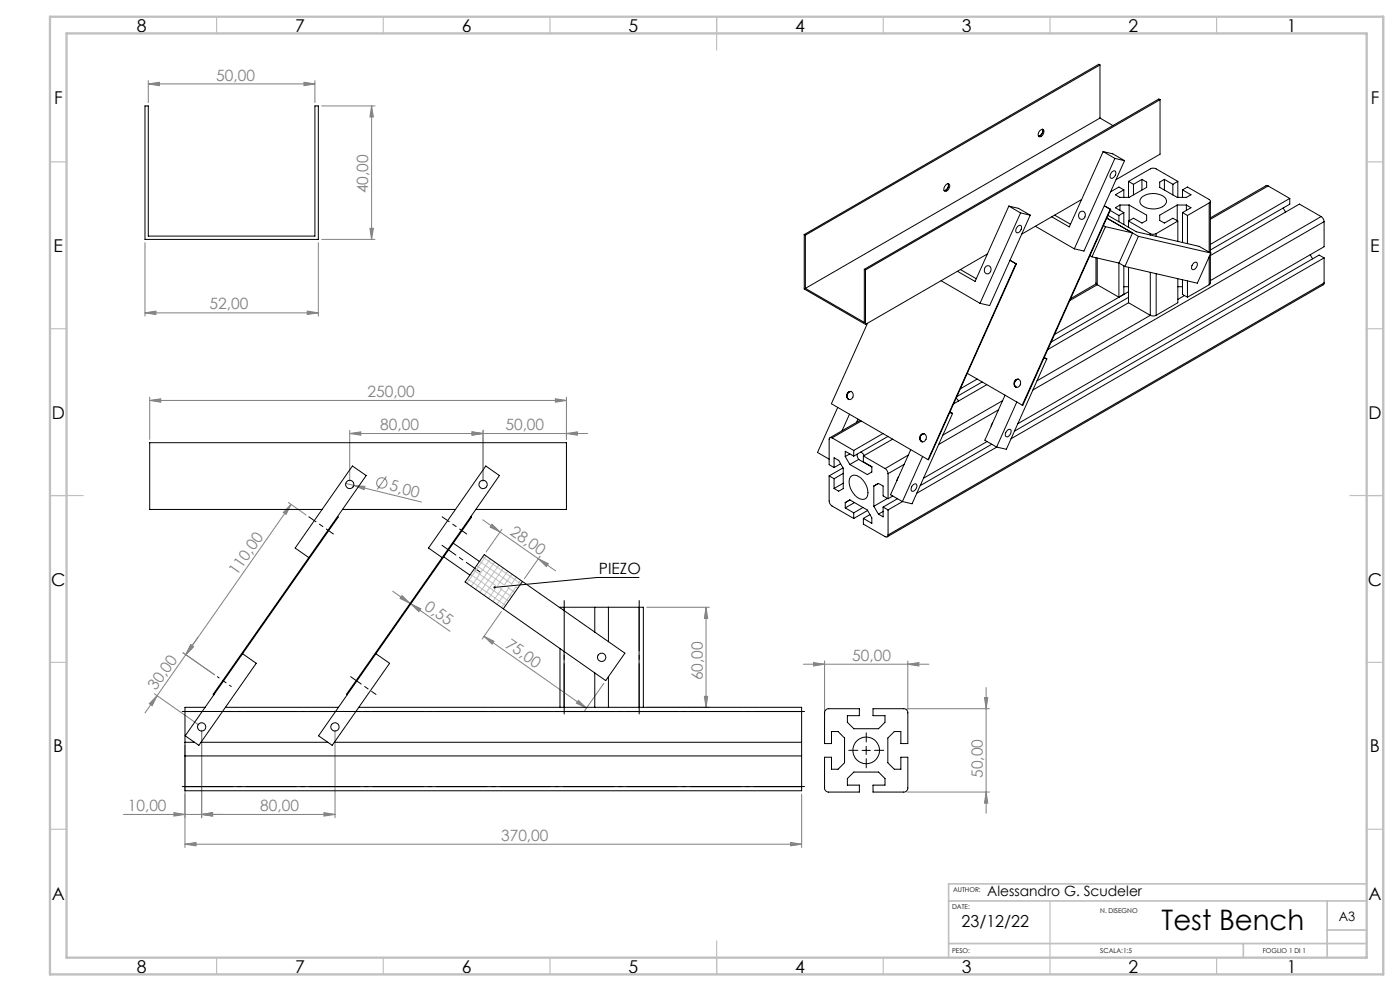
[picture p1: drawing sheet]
<svg xmlns="http://www.w3.org/2000/svg" width="420mm" height="297mm" viewBox="0 0 420 297" stroke-linecap="round" stroke-linejoin="round" font-family="sans-serif">
<g fill="none" stroke="#808080" stroke-width=".3">
<path d="M44.5 25.1l3.3-.4v1zM44.5 24.2v6.6M44.5 25.1h50M91.2 24.7l3.3 .4-3.3 .6zM94.5 24.2v6.6M96.5 31.7h16M111.5 31.7l.5 3.4h-1zM111.5 31.7v40.1M43.5 72.7v22.1M95.5 72.7v22.1M96.5 71.8h16M111 68.4h1l-.5 3.4z"/>
<path d="M43.5 93.8l3.3-.6v1.1zM43.5 93.8h52M92.2 93.2l3.3 .6-3.3 .5zM44.9 119v12.7M166.6 119.5l3.3 .5-3.3 .5zM169.9 119v12.7M44.9 120l3.3-.5v1zM44.9 120h125M104.9 129.9l3.3-.5v1zM104.9 128.9v15.3M104.9 129.9h71.4M141.6 129.4l3.3 .5-3.3 .5z"/>
<path d="M144.9 128.9v15.3M169.9 129.9l3.3-.5v1zM86.5 150.6l5.3 3.7M87.3 151.2l-31.5 45M87.3 151.2l-1.5 3-.8-.6zM103.7 144.9l22.7 5.6M106.2 145.5l3.3 .3-.3 1zM115.9 142.8l-2.7 3.9M144.8 155.8l5.2 3.7M147.6 157.1l2.4 2.4-3-1.5zM150 159.5l11.5 8M150.6 158.6l-4.8 6.8"/>
<path d="M117.8 177.2l5.2 3.6M120.6 178.5l2.4 2.3-3-1.5zM161.5 167.5l3 1.4-.6 .9zM161.5 167.5l5.2 3.6M162.1 166.6l-4.8 6.9M54.9 195.6l9.5 6.6M55.7 196.2l-8.6 12.3M57.2 193.2l.8 .6-2.3 2.4zM57.3 193.2l.8 .6-2.3 2.4zM59.4 191l-3.7 5.2M123 180.8l.3 .2M123.3 181l3 1.5-.6 .8z"/>
<path d="M123.3 181l11.7 8.2M145.2 190.7l3 1.5-.6 .8zM145.2 190.7l30.7 21.5M150.4 183.3l-5.8 8.2M194 182h18.8M211.8 182l.5 3.3h-1zM211.8 182v30M241 199.1h37.7M244.1 198.6l3.3 .5-3.3 .5zM247.4 198.1v17.9M272.3 199.1l3.4-.5v1zM272.3 198.1v14.6"/>
<path d="M46.3 207.9l13.4 9.4M47.1 208.5l-1.5 3-.8-.6zM47.1 208.5l-3.6 5.2M60.5 218.9v26.2M100.5 218.9v26.2M173.5 209.9l2.4 2.3-3-1.5zM181.2 204.8l-5.8 8.2M194 212h18.8M211.3 208.7h1l-.5 3.3zM272.1 212.4h24.7M295.3 209.1h1l-.5 3.3zM295.8 206.1v37.6"/>
<path d="M55.5 223.4v30.6M240.5 238v16M272.1 237.4h24.7M295.8 237.4l.5 3.3h-1zM37 244.1h63.5M52.2 243.6l3.3 .5-3.3 .5zM55.5 253l3.3-.5v1zM55.5 253h185M60.5 244.1l3.3-.5v1zM97.2 243.6l3.3 .5-3.3 .5zM237.2 252.5l3.3 .5-3.3 .5z"/>
<circle cx="114.5" cy="144.7" r="1.56"/>
</g>
<path d="M105.2 202.8l1.9 1.3M257.4 224.9h-2.8M259.9 222.4v-2.8M259.9 227.4v2.7M262.4 224.9h2.7" fill="none" stroke="#000" stroke-width=".3" stroke-dasharray="15.2 1.3 1.3 1.3"/>
<path d="M53.5 213.2h189M53.5 235.7h189" fill="none" stroke="#000" stroke-width=".3" stroke-dasharray="15.2 1.3 1.3 1.3" stroke-dashoffset="-1.2"/>
<path d="M132.6 163.4l11.5 8.1" fill="none" stroke="#000" stroke-width=".3" stroke-dasharray="15.2 1.3 1.3 1.3" stroke-dashoffset="10.1"/>
<path d="M65.2 202.8l4.2 2.9" fill="none" stroke="#000" stroke-width=".3" stroke-dasharray="15.2 1.3 1.3 1.3" stroke-dashoffset="14.6"/>
<path d="M169.3 180v34M191.8 180v34" fill="none" stroke="#000" stroke-width=".3" stroke-dasharray="15.2 1.3 1.3 1.3" stroke-dashoffset=".1"/>
<path d="M92.7 154.9l7.3 5.1M132.7 154.9l7.3 5.1" fill="none" stroke="#000" stroke-width=".3" stroke-dasharray="15.2 1.3 1.3 1.3" stroke-dashoffset="12.6"/>
<path d="M112.8 208.1l-5.7-4" fill="none" stroke="#000" stroke-width=".3" stroke-dasharray="15.2 1.3 1.3 1.3" stroke-dashoffset="13.6"/>
<path d="M191.7 173.1h-12.5l-30.8 2.9M258.6 224.9h2.5M259.9 223.7v2.4" fill="none" stroke="#000" stroke-width=".3"/>
<g fill="none" stroke="#c0c0c0" stroke-width=".3">
<path d="M140.2 173.4l11.5 8.1M141.1 172.1l11.5 8.1M142.1 170.8l6.6 4.7M143 169.5l8.2 5.8M143.9 168.2l9.7 6.8M144.8 166.9l11.2 7.9M145.8 166.6l-5.7 8.2M147.1 167.5l-5.7 8.2M148.4 168.4l-5.7 8.2M148.5 176.5l-2 2.8M149.7 169.3l-5.7 8.2M150 176.4l3.5 2.5"/>
<path d="M150.6 176.3l-2.8 4M151 170.2l-5.7 8.2M152.3 171.2l-3 4.2M152.4 176.1l2 1.4M152.7 176.1l-3.5 5M153.6 172l-2.2 3.3M154.8 175.9l-4.3 6.2M154.9 175.9l.4 .3M154.9 173l-1.4 2M156.2 173.9l-.7 .9"/>
</g>
<g fill="none" stroke="#c0c0c0" stroke-width=".35">
<path d="M65 5v5M115 5v5M165 5v5M215 5v10M265 5v5M315 5v5M365 5v5M15 48.5h5M410 48.5h5M15 98.5h5M410 98.5h5M15 148.5h10"/>
<path d="M405 148.5h10M15 198.5h5M410 198.5h5M15 248.5h5M410 248.5h5M315 270v22M65 287v5M115 287v5M165 287v5M215 282v10M265 287v5M365 287v5"/>
</g>
<path d="M284.6 270h125.4M398.1 270v17M398.1 278.7h11.9M409.7 264.9h-125.1v22.1M284.6 282.8h125.4M373 282.8v4.2" fill="none" stroke="#c0c0c0" stroke-width=".5"/>
<path d="M15 5h400v287h-400zM20 10h390v277h-390z" fill="none" stroke="#c0c0c0" stroke-width=".7"/>
<path d="M148.2 175.8a.34 .34 0 0 1 .5 .1 .34 .34 0 0 1-.2 .5 .34 .34 0 0 1-.4-.3l.3-.1-.3 .1z" fill="#000"/>
<g fill="#808080">
<path d="M106.2 145.5l3.3 .3-.3 1z"/>
<path d="M141.6 129.4l3.3 .5-3.3 .5zM104.9 129.9l3.3-.5v1z"/>
<path d="M60.5 244.1l3.3-.5v1zM52.2 243.6l3.3 .5-3.3 .5zM272.3 199.1l3.4-.5v1zM244.1 198.6l3.3 .5-3.3 .5z"/>
<path d="M44.9 120l3.3-.5v1zM166.6 119.5l3.3 .5-3.3 .5zM141.6 129.4l3.3 .5-3.3 .5zM169.9 129.9l3.3-.5v1zM55.5 253l3.3-.5v1zM237.2 252.5l3.3 .5-3.3 .5zM43.5 93.8l3.3-.6v1.1zM92.2 93.2l3.3 .6-3.3 .5z"/>
<path d="M44.5 25.1l3.3-.4v1zM91.2 24.7l3.3 .4-3.3 .6z"/>
<path d="M47.1 208.5l-1.5 3-.8-.6zM57.2 193.2l.8 .6-2.3 2.4z"/>
<path d="M57.3 193.2l.8 .6-2.3 2.4zM87.3 151.2l-1.5 3-.8-.6z"/>
<path d="M211.8 182l.5 3.3h-1zM211.3 208.7h1l-.5 3.3zM111.5 31.7l.5 3.4h-1zM111 68.4h1l-.5 3.4zM295.3 209.1h1l-.5 3.3zM295.8 237.4l.5 3.3h-1z"/>
<path d="M147.6 157.1l2.4 2.4-3-1.5zM161.5 167.5l3 1.4-.6 .9zM145.2 190.7l3 1.5-.6 .8zM173.5 209.9l2.4 2.3-3-1.5z"/>
<path d="M120.6 178.5l2.4 2.3-3-1.5zM123.3 181l3 1.5-.6 .8z"/>
<path d="M60.5 244.1l3.3-.5v1zM97.2 243.6l3.3 .5-3.3 .5z"/>
</g>
<g fill="none" stroke="#000" stroke-width=".3">
<path d="M330 19.5l-88.4 51M330 19.5l-.4-.2-88.3 51M330 19.5v15.9M43.5 31.7h1v39.1h50v-39.1h1v40.1h-52zM312 39.1l.7-.4 .2 .1a1.43 1.43 0 0 1-1.2 2.2 1.26 1.26 0 0 1 .3-1.9zM312.7 38.7a1.59 1.59 0 0 1-1.2 2.1 1.63 1.63 0 0 0 1.2-2.1zM330 35.4l-88.4 51M330 35.4l3.9 2.2M348 29.9l-88.4 51M348 29.9l-.3-.2-88.4 51M348 29.9v16.3l-13.2 7.6M283.7 55.5l.3-.3 .7-.1a1.43 1.43 0 0 1-1.3 2.2 1.2 1.2 0 0 1 .3-1.8z"/>
<path d="M284.4 55.1a1.63 1.63 0 0 1-1.2 2 1.62 1.62 0 0 0 1.2-2zM324.5 59.8l-18 10.4M330.9 45.4l3.6 2.1M330.9 45.4l2.9 .7 3.6 2.1M330.9 45.4l-10.1 22.6-5.3-3M333.7 51.4l.7-.2a1.31 1.31 0 0 1 .1 1.5 1.31 1.31 0 0 1-1.4 .6 1.59 1.59 0 0 1 .6-1.9zM334.5 47.5l2.9 .7M334.5 47.5l-12.2 27.1M337.1 56.9l-1.4-.8-2.5 1.4M337.1 56.9v2.3M337.4 48.2l-12.2 27-2.9-.6M338.6 54.4l7.1-4 1.2 .2 6.4 3.8"/>
<path d="M338.6 54.4l1.4 .8M338.6 54.4v4.8M340 55.2v3.2M342.4 59.3a5.4 5.4 0 0 1 7.4 .3 2.01 2.01 0 0 1-1.7 2.7 5.8 5.8 0 0 1-5.8-1.1 1.46 1.46 0 0 1 .1-1.9zM342.6 53.8l-2.6 1.4M342.6 53.8l1.4 .8v1.6l-5.3 3h-2.7l-1.4-.8 2.5-1.5M342.6 53.8v3.1M349.3 53.8l-1.4 .8v1.6l5.3 3h2.7l1.4-.8-2.5-1.5M349.3 53.8l2.6 1.4M349.3 53.8v3.1M351.9 55.2v3.2M353.3 54.4l-1.4 .8"/>
<path d="M353.3 54.4v4.8M354.8 56.9l1.4-.8 6.6 3.7a.55 .55 0 0 1 .3 .5 .55 .55 0 0 1-.3 .5M354.8 56.9v2.3M380.4 55.7h-.6l-16.7 9.6M380.4 55.7l6.5 3.8M380.4 55.7l-17.3 10M386.9 59.5l-23.8 13.7M386.9 59.5v1.7l-23.8 13.7M241.3 70.3l.3 .2M241.3 70.3v16.3l18.3 10.6M241.6 70.5v15.9M295.7 79.9a1.09 1.09 0 0 1 1.6 .3 1.09 1.09 0 0 1-.4 1.5 1.04 1.04 0 0 1-1.4 .1 1.04 1.04 0 0 1-.1-1.5z"/>
<path d="M296.2 76.1l-36.6 21.1M302.6 61.8l3.6 2M302.6 61.8l2.9 .6 3.6 2.1M302.6 61.8l-10.1 22.5-5.3-3M304.8 79.1l-26.4 58.7M304.8 79.1h.1M304.8 79.1l-1.8-1.1 1.9 1.1M304.9 79.1l-26.5 58.7M305.4 67.7l.7-.2a1.41 1.41 0 0 1-1 2.3 1.3 1.3 0 0 1 .3-2.1zM306.2 63.8l2.9 .7M306.2 63.8l-12.2 27.1M309.1 64.5l-12.2 27.1-2.9-.7"/>
<path d="M310.6 67.8l11.7 6.8M316.4 64.5l4.7 2.7M324 63.6a1.12 1.12 0 0 1 1.6 .3 1.12 1.12 0 0 1-.4 1.5 1.12 1.12 0 0 1-1.6-.2 1.12 1.12 0 0 1 .4-1.6zM327 76.6l.6 .4M327.6 77l8.1 1.8M328.8 77.3v7.5l.4 .5M329.2 77.3v8M331 67.6l.6 .3M331.3 61.7l1.8 1M331.3 61.7l1.9 1.1M331.6 67.9l8.2 1.9-4.1 9M331.6 67.9l-4 9.1"/>
<path d="M332 65.4l9.5 5.4M332.4 64.6l8.5 4.9 18.8 4.3 3.6 2M333.1 63.1l2.6 1.5M333.1 62.7l-26.4 58.7M333.1 62.7l.1 .1M333.2 62.8l-26.4 58.7-.1-.1M335.7 64.6v1.9M335.7 78.8v10.3M335.7 78.8l1.8 1.1M336 61.5h2.7M336 61.5l-1.4 .8 2.5 1.4M336 61.5v1.5"/>
<path d="M337.1 63.7l-1.4 .9M337.1 63.7v3.6M337.1 79.7v8.5l-1.4 .9M338.6 66.2l6.5 3.8M338.6 66.2v1.9M338.7 61.5l5.3 3v1.6l-1.4 .7-2.6-1.4-1.4 .8M338.7 61.5v4.6M341.5 70.8l-4 9.1M341.5 70.8l21.8 5M345.1 70l.9 .2 .9-.2M345.1 70v.4M346.9 70v.8"/>
<path d="M353.2 61.5l-5.3 3v1.6l1.4 .7 2.6-1.4 1.4 .8M353.2 61.5h2.7M353.2 61.5v4.6M353.3 66.2l-6.4 3.8M353.3 66.2v6.2M354.8 63.7l1.4 .9M354.8 63.7v9M355.9 61.5l1.4 .8-2.5 1.4M355.9 61.5v1.5M356.2 64.6v8.4M358.2 78.8l.6-.2a1.31 1.31 0 0 1 .2 1.5 1.31 1.31 0 0 1-1.4 .6 1.59 1.59 0 0 1 .6-1.9zM362.8 60.8l-6.6 3.8"/>
<path d="M362.8 60.8v14.8M362.8 77v8.3M363.1 76.2v8.6l-.3 .5M363.1 60.3v15.5M363.3 75.8l-4.1 9.1-21.7-5M385 62.3l.7 1.3M393.1 76.3l.7 1.3M396.3 64.9l.8 .9 .1 .6M396.3 64.9l-6.5-3.7-26.7 15.4M396.3 64.9l-33.2 19.2M397.2 66.4v7.5l-91.9 53.1M397.2 77.3v7.5"/>
<path d="M397.2 77.3l-93.9 54.2M397.2 77.3l-1.5-.9-91.4 52.8M397.2 66.4l-87.3 50.5M259.3 80.7l.3 .2M259.3 80.7v15.9l-17.7-10.2M259.6 80.9v16.3M260.2 96.9l-10.8 24.1 29 16.8M282.3 84.1l11.7 6.8M288.1 80.8l4.8 2.7M328.9 85.1l-7.7 4.4M329.2 85.3l6.5 3.8M329.2 85.3l-8.2 4.8"/>
<path d="M337.1 85.9h1.5M338.6 80.1v10.6M338.6 90.7l6.5 3.8M338.6 90.7l-24.2 14M338.6 87.4l-22.2 12.8M338.6 89.1l-23.3 13.4M345.1 94.5l.9 .2 .9-.2M345.1 81.6v12.9M345.1 94.5l-34 19.6M346.9 82v12.5M353.3 83.5v7.2l-6.4 3.8M353.3 85.9h1.5"/>
<path d="M354.8 83.9v4.3l1.4 .9M355.4 88.6l-2.1 1.1M356.2 84.2v4.9M362.8 85.3l-6.6 3.8M397.2 84.8l-.1 .5-131 75.6M397.2 84.8l-130.8 75.5M254.4 117.6a1.11 1.11 0 0 1 1.5 .3 1.11 1.11 0 0 1-.3 1.5 1.11 1.11 0 0 1-1.6-.2 1.11 1.11 0 0 1 .4-1.6zM255.3 117.3a1.3 1.3 0 0 0-1.1 1 1.3 1.3 0 0 0 .6 1.5M286.8 119.3l.7 .9M290.2 111.9l16.5 9.5M293.2 113.6l-5.1 2.9M294.6 114.5l-7.5 4.3"/>
<path d="M296.1 115.3l-10 5.7M301.5 118.4l-6 13.5 3.5 2.1M304.6 113.9a1.09 1.09 0 0 1 1.5 .3 1.09 1.09 0 0 1-.3 1.5 1.02 1.02 0 0 1-1.5 .1 1.02 1.02 0 0 1 0-1.5zM305.5 113.7a1.3 1.3 0 0 0-1.2 1 1.3 1.3 0 0 0 .7 1.4M313.2 107.3l.8 .3M313.3 107.1l.7 .5M314 107.6l-12.1 27.1-2.9-.7M249.6 131.2a.55 .55 0 0 0-.6 0 .55 .55 0 0 0-.3 .6v7.5l1.5 .8M249.6 131.2l6.5 3.8M251.3 122.1l-6 13.5 3.4 2M252.2 139l-2 1.1M253.6 136.8l1.4 2.4"/>
<path d="M254.8 124.1l-2.2 5M255 136l-1.4 .8M256.1 135v1.7M256.1 136.7l-2.5-1.4v1.5M257.1 136.1l.5 1.6M257.4 125.6l-.4 1M257.6 137.7l3.9 2.3M257.6 137.7l-2.6 1.5M258 126l-9 5.2M258.2 135.5l1.1 1M258.4 126.2l-8.8 5M259 136.7v1.7l2.5 1.4v1.7l-1.3 .7-5.2-3"/>
<path d="M259 136.7l6.5 3.7M264.9 129.9l-8.8 5.1M266.4 130.8l-10.3 5.9M267.8 131.6l-8.8 5.1M271.3 139.2l-4.9 2.8M272.5 136.4l-7 4M273.2 134.8l-6 13.5 3.5 2M276.3 130.3a1.1 1.1 0 0 1 1.5 .2 1.1 1.1 0 0 1-.3 1.6 1.1 1.1 0 0 1-1.6-.2 1.1 1.1 0 0 1 .4-1.6zM276.8 136.8l-6.1 13.5M277.2 130a1.3 1.3 0 0 0-1.2 1 1.3 1.3 0 0 0 .7 1.4M284.9 123.7l.9 .2M285 123.4l.8 .5"/>
<path d="M285.8 123.9l-12.2 27.1-2.9-.7M296.1 132.3l-19.1 11M297.5 133.1l-21.5 12.5M297.8 126.7l-.4 1M299 134l-24 13.8M299.5 122.8l-17.9 10.4M300.8 120.1l-18 10.3M302 129.2a.87 .87 0 0 1 1.2-.4 1.6 1.6 0 0 1-1.2 2.1 .98 .98 0 0 1 0-1.7zM305 120.5l-6 13.5M96.6 152.7h-51.7v-20h125v20h-27.2M101.2 154.8l.3 .2-37.3 53.2M102.7 152.7h33.9"/>
<path d="M141.3 154.8l.2 .2-45.9 65.5 4.1 2.9 17.2-24.6-4.1-2.9M141.3 154.8l8.5-12.3-4.1-2.8-17.1 24.5 4 2.9M141.3 154.8l-37.3 53.3 .2 .1M248.7 142.6v7.7l.3 .7 .4 .5 6.7 3.9M248.7 142.6l1.5 .9M250.2 140.1v-2.9l1.4 .8 1.4 2.4v6l-1.4 .8-1.4-.8M250.2 143.5v2.9M252.9 140.2l-4.2 2.4M253 141.9l-2.8 1.6M253 144.8l-2.8 1.6M253.6 152.2v-1.6l1.4-.8 5.2 3.1 1.3 2.3v1.6l-2.5-1.4M253.6 152.2l2.5 1.5"/>
<path d="M255.1 142.9a2.19 2.19 0 0 1 3.2 .4 5.4 5.4 0 0 1 1.8 5.6 1.91 1.91 0 0 1-3 .1 5.4 5.4 0 0 1-2-6.1zM256.1 153.7v1.7M256.3 150.6l-2.7 1.6M258.9 152.1l-2.8 1.6M259 155.4v1.7l6.5 3.7a.54 .54 0 0 0 .7 .1 .54 .54 0 0 0 .2-.6M260.3 153l-4.2 2.4M261 154.2l-2 1.2M262.1 151.7l1.4 2.4M264.9 152v2.9l-1.4-.8M264.9 152l1.5 .8M264.9 153.3l-1.4 .8M265.5 140.4l.6 .7 .3 .9"/>
<path d="M266.2 149.4l-4.1 2.3M266.4 149.5l-1.5-.9v-2.9l-1.4-.8-1.4 .8v6M266.4 142v7.5M266.4 152.8v7.5M267.8 148.7l-1.4 .8M269.2 149.5l-4.3 2.5M269.5 143l-.4 1M270.8 150.3l-4.4 2.5M273.7 145.5a.85 .85 0 0 1 1.2-.4 1.38 1.38 0 0 1-.1 1.5 1.38 1.38 0 0 1-1.4 .5 1.51 1.51 0 0 1 .3-1.6zM92.6 167.1l-4.1-2.9 17.2-24.5 4.2 2.8-45.9 65.6 .2 .1M133.1 166.9l7.9 5.5M136 162.8l7.8 5.5"/>
<path d="M145.3 166.2l42.2 29.6-5.8 8.2-42.2-29.6zM156.7 174.3l-5.7 8.2M72.8 195.9l4.1 2.9-17.2 24.6-4.1-2.9 8.6-12.3M168 194.3v17.7M169.2 182l-1.2 .1M169.2 182h22.5M169.2 182v1M169.2 195.2v16.8M178.4 182v7.5M182.5 182v10.3M191.7 182h1.3v30M191.7 182v30"/>
<path d="M55.5 213.3v22.5M55.5 213.3h5.2M61.5 212h-6v1.3M66.8 213.3h33.8M67.6 212h33.9M106.8 213.3h133.7M107.6 212h60.4M168 212h1.2M169.2 212h22.5M178.4 201.7v10.3M182.5 202.8v9.2M191.7 212h1.3"/>
<path d="M193 212h47.5v1.3M240.5 213.3v22.5M247.7 212.8l.7-.4h9.4v2.1h-3.6v2l2 1.9h7.4l1.9-1.9v-2h-3.6v-2.1h9.2a1.21 1.21 0 0 1 1.2 1.2v9.2h-2v-3.6h-2l-2 2v7.4l2 1.9h2v-3.6h2v9.2a1.21 1.21 0 0 1-1.2 1.3h-9.2v-2.1h3.6v-2l-1.9-1.9h-7.4l-2 1.9v2h3.6v2.1h-9.2a1.21 1.21 0 0 1-1.2-1.3v-9.2h2v3.6h2l2-1.9v-7.4l-2-2h-2v3.6h-2v-9.4zM55.5 235.8v1.2h185v-1.2M55.5 222.5h2.8M55.5 235.8h185M55.5 226.6h185M60.3 222.5h38.1M100.3 222.5h140.2"/>
<circle cx="104.9" cy="145.2" r="1.25"/>
<circle cx="144.9" cy="145.2" r="1.26"/>
<circle cx="180.5" cy="197" r="1.26"/>
<circle cx="60.5" cy="217.9" r="1.25"/>
<circle cx="100.5" cy="217.9" r="1.25"/>
<circle cx="259.9" cy="224.9" r="4"/>
</g>
<text font-size="8.5" x="348.5" y="278.7">Test Bench</text>
<g font-size="5.3">
<text x="41" y="9.5">8</text>
<text x="88.5" y="9.5">7</text>
<text x="138.5" y="9.5">6</text>
<text x="188.5" y="9.5">5</text>
<text x="238.5" y="9.5">4</text>
<text x="288.5" y="9.5">3</text>
<text x="338.5" y="9.5">2</text>
<text x="386" y="9.5">1</text>
<text x="16.2" y="31.3">F</text>
<text x="411.2" y="31.3">F</text>
<text x="16.1" y="75.5">E</text>
<text x="411.1" y="75.5">E</text>
<text x="15.5" y="125.5">D</text>
<text x="410.5" y="125.5">D</text>
<text x="15.4" y="175.5">C</text>
<text x="410.4" y="175.5">C</text>
<text x="16" y="225.5">B</text>
<text x="411" y="225.5">B</text>
<text x="15.5" y="269.8">A</text>
<text x="410.5" y="269.8">A</text>
<text x="41" y="291.5">8</text>
<text x="88.5" y="291.5">7</text>
<text x="138.5" y="291.5">6</text>
<text x="188.5" y="291.5">5</text>
<text x="238.5" y="291.5">4</text>
<text x="288.5" y="291.5">3</text>
<text x="338.5" y="291.5">2</text>
<text x="386" y="291.5">1</text>
</g>
<text font-size="4.9" x="288.5" y="277.9">23/12/22</text>
<g font-size="4.7" fill="#808080">
<text x="64.9" y="24.1">50,00</text>
<text x="110.5" y="57.9" transform="rotate(-90 110.5 57.9)">40,00</text>
<text x="62.9" y="92.7">52,00</text>
<text x="110.2" y="119">250,00</text>
<text x="114.1" y="128.9">80,00</text>
<text x="151.6" y="128.9">50,00</text>
<text x="116.7" y="147" transform="rotate(14 116.7 147)">5,00</text>
<text x="152.7" y="160.1" transform="rotate(35 152.7 160.1)">28,00</text>
<text x="71.1" y="172.6" transform="rotate(-55 71.1 172.6)">110,00</text>
<text x="127.1" y="182.4" transform="rotate(35 127.1 182.4)">0,55</text>
<text x="151.4" y="193.8" transform="rotate(35 151.4 193.8)">75,00</text>
<text x="210.8" y="203.9" transform="rotate(-90 210.8 203.9)">60,00</text>
<text x="255.7" y="198">50,00</text>
<text x="46.8" y="207.2" transform="rotate(-55 46.8 207.2)">30,00</text>
<text x="294.8" y="233.2" transform="rotate(-90 294.8 233.2)">50,00</text>
<text x="38.3" y="243">10,00</text>
<text x="78" y="243">80,00</text>
<text x="150.3" y="252">370,00</text>
</g>
<text font-size="4.7" x="179.7" y="172">PIEZO</text>
<text font-size="4.2" x="296.1" y="268.6">Alessandro G. Scudeler</text>
<text font-size="3.9" x="401.6" y="276">A3</text>
<g font-size="2">
<text x="285.9" y="267.3">AUTHOR:</text>
<text x="285.6" y="272.5">DATE:</text>
<text x="330.1" y="273.6">N. DISEGNO</text>
<text x="285.6" y="285.5">PESO:</text>
<text x="330.1" y="285.6">SCALA:1:5</text>
<text x="378.9" y="285.6">FOGLIO 1 DI 1</text>
</g>
</svg>
